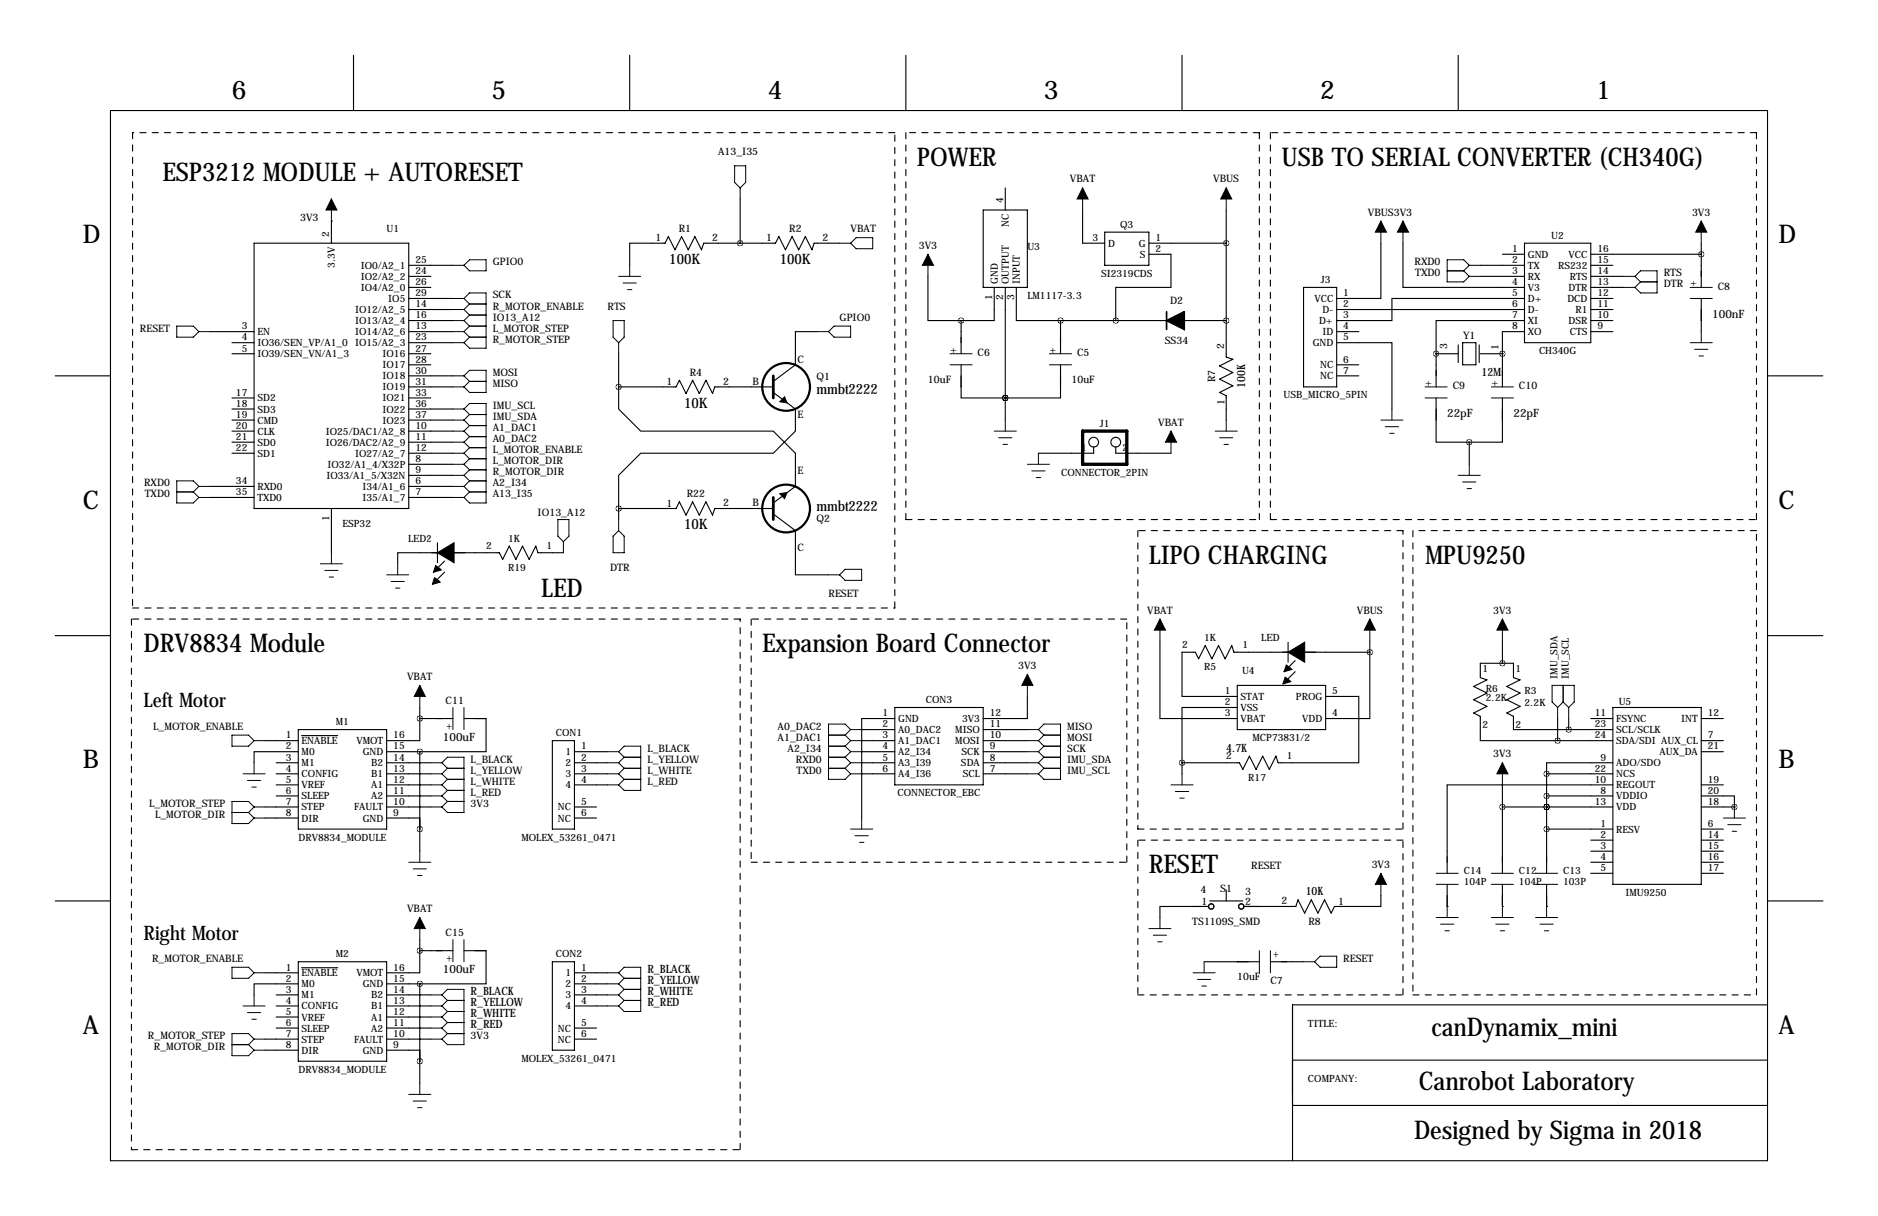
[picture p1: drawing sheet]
<svg xmlns="http://www.w3.org/2000/svg" width="432mm" height="279mm" viewBox="0 0 432 279" stroke-linecap="round" stroke-linejoin="round" font-family="sans-serif">
<g fill="none" stroke="#000" stroke-width=".25" stroke-dasharray="1.4 1.4">
<path d="M30.5 30.5v109.2M205.7 30.5h-175.2M208.3 30.5v88.9M289.6 30.5h-81.3M292.1 30.5v88.9M403.9 30.5h-111.8M208.3 119.4h81.3M289.6 119.4v-88.9M292.1 119.4h111.8M403.9 119.4v-88.9M30.5 139.7h175.2M205.7 139.7v-109.2"/>
<path d="M261.6 121.9v68.6M322.6 121.9h-61M324.9 121.9v106.7M403.9 121.9h-79M30.2 142.2v122M170.2 142.2h-140M172.7 142.2v55.9M259.1 142.2h-86.4M172.7 198.1h86.4M259.1 198.1v-55.9M261.6 193v35.6M261.6 190.5h61"/>
<path d="M322.6 193h-61M322.6 190.5v-68.6M261.6 228.6h61M322.6 228.6v-35.6M324.9 228.6h79M403.9 228.6v-106.7M30.2 264.2h140M170.2 264.2v-122"/>
</g>
<g fill="none" stroke="#000" stroke-width=".25">
<path d="M81.3 12.7v12.7M144.8 12.7v12.7M208.3 12.7v12.7M271.8 12.7v12.7M335.3 12.7v12.7M25.4 25.4h381v241.3h-381zM58.4 55.9h35.6v60.9h-35.6zM76.2 50.8h.1M76.2 50.8v5.1M170.2 45.7v10.2M193 55.9h-5.8l-.5 1.5-1.5-3-1.6 3-1.5-3-1.5 3-1.5-3-.8 1.5h-16.5l-.5 1.5-1.5-3-1.6 3-1.5-3-1.5 3-1.5-3-.8 1.5h-8.1v5.1M226.1 48.3h10.1v17.7h-10.1z"/>
<path d="M231.1 43.2v5.1M248.9 48.3v7.6h5.1M254 53.3h10.2v7.7h-10.2zM264.2 58.4h5v7.6h-12.7v7.7M264.2 55.9h17.7M281.9 48.3v33.7l1.6 .5-3.1 1.6 3.1 1.5-3.1 1.5 3.1 1.5-3.1 1.6 1.5 .7v5.6M317.5 55.9v12.7h-10.2M322.6 55.9v10.1h27.9M345.4 58.4h5.1M350.5 55.9h15.3v22.8h-15.3zM365.8 58.4h25.4M391.2 55.9v10.1"/>
<path d="M48.3 76.2h10.1M53.3 78.7h5.1M94 76.2h10.1M94 78.7h10.1M94 61h10.1M94 63.5h5.1M94 66h5.1M94 68.6h10.1M94 71.1h10.1M94 73.7h10.1M188 76.2h-5.1v7.6l-5.1 3.8M213.4 63.5v10.2h7.6"/>
<path d="M221 73.7v7.6M228.6 66v7.7h-7.6M231.1 66v30.5M233.7 66v7.7h10.1M243.8 73.7h24.4M243.8 73.7v7.6M272.3 73.7h9.6M299.7 66h7.6v22.9h-7.6zM307.3 78.7h12.7v15.3M307.3 76.2h5.1M307.3 71.1h43.2M335.3 79.2v4.1"/>
<path d="M336.3 78.7h3v5.1h-3zM340.1 79.2v4.1M340.4 61h10.1M340.4 63.5h10.1M350.5 68.6h-30.5v5.1h-12.7M350.5 73.7h-20.3v7.6M350.5 76.2h-5.1v12.7M365.8 76.2h5M365.8 61h5M365.8 63.5h7.6M365.8 66h7.6M365.8 68.6h5"/>
<path d="M365.8 71.1h5M365.8 73.7h5M391.2 68.6v7.6M12.7 86.4h12.7M53.3 81.3h5.1M53.3 91.4h5.1M53.3 94h5.1M53.3 96.5h5.1M53.3 99.1h5.1M94 86.4h10.1M94 81.3h5.1M94 91.4h5.1"/>
<path d="M94 94h10.1M94 96.5h10.1M94 99.1h10.1M94 83.8h5.1M94 88.9h10.1M142.2 88.9v5.1l5.1 5.1h30.5l5.1 5v7.7l-5.1 3.8M142.2 88.9h13.2l.8-1.5 1.5 3 1.6-3 1.5 3 1.5-3 1.5 3 .5-1.5h13.5M142.2 81.3v7.6M177.8 90.2l5.1 3.8v5.1l-5.1 5h-30.5l-5.1 5.1v7.6M221 83.8v7.6h10.1M231.1 91.4h.1M243.8 83.8v7.6h-12.7"/>
<path d="M307.3 86.4h5.1M307.3 83.8h5.1M330.2 81.3h.1M330.2 91.4v10.2h7.6M330.2 81.3h5.1M330.2 81.3v7.6M340.4 81.3h5M345.4 81.3h.1M345.4 91.4v10.2h-7.6M406.4 86.4h12.7M48.3 111.8h10.1M48.3 114.3h10.1"/>
<path d="M53.3 101.6h5.1M53.3 104.1h5.1M76.2 116.8v10.2M94 101.6h10.1M94 104.1h10.1M94 111.8h10.1M94 114.3h10.1M94 106.7h10.1M94 109.2h10.1M142.2 116.8h13.2l.8-1.5 1.5 3.1 1.6-3.1 1.5 3.1 1.5-3.1 1.5 3.1 .5-1.6h13.5M142.2 116.8v2.6M177.8 118.1l5.1 3.8v10.2h7.6"/>
<path d="M251.5 102.6v1.5h-12.7M256.5 102.6v1.5h12.7M337.8 101.6v5.1M100.6 124.7v4.6M102.2 128.9l-2.5 2.6M102.2 131.5l-2.5 2.5M129.5 127h-5.8l-.5-1.5-1.5 3-1.6-3-1.5 3-1.5-3-1.5 3-.8-1.5h-23.4v2.5M12.7 146h12.7M266.7 147.3v17.8h17.8M284.5 157.5h20.3v10.1h-20.3zM296.2 147.6v4.5M297.8 151.8l-2.6 2.5"/>
<path d="M297.8 154.3l-2.6 2.6M315 149.9h-31.3l-.5-1.6-1.5 3.1-1.5-3.1-1.6 3.1-1.5-3.1-1.5 3.1-.8-1.5h-3v10.1h12.7M315 149.9v15.2h-10.2M315 147.3v2.6M345.4 147.3v5.1M406.4 146h12.7M61 170.2h7.6M63.5 175.3h5.1M63.5 177.8h5.1M68.6 172.7h-10.2v2.6M68.6 167.6h20.3v22.9h-20.3zM69.3 169h8.3"/>
<path d="M88.9 175.3h10.2M88.9 172.7h7.6M88.9 177.8h10.2M96.5 165.1v5.1h-7.6M96.5 165.1h7.6M96.5 162.6v2.5M96.5 172.7v22.9M106.7 165.1h5.1v7.6h-15.3M127 170.2h5.1v20.3h-5.1zM132.1 175.3h7.6M132.1 172.7h7.6M132.1 177.8h7.6"/>
<path d="M198.1 167.6h7.6M198.1 175.3h7.6M198.1 170.2h7.6M198.1 172.7h7.6M198.1 177.8h7.6M205.7 165.1h-7.6v22.9M205.7 162.6h20.4v17.7h-20.4zM226.1 167.6h10.1M226.1 175.3h10.1M226.1 170.2h10.1M226.1 172.7h10.1M226.1 177.8h10.1"/>
<path d="M236.2 160v5.1h-10.1M271.8 175.3v2.5M284.5 162.6h-12.7v12.7M304.8 160h7.6v15.3h-18.5l-.5-1.6-1.6 3.1-1.5-3.1-1.5 3.1-1.5-3.1-1.5 3.1-.8-1.5h-13.2M355.6 177.8h15.2M355.6 177.8v22.9M358.1 170.2h12.7M358.1 165.1v5.1M360.7 165.1v2.5M365.8 165.1h5M370.8 167.6h-22.8v-3l-1.5-.8 3-1.5-3-1.5 3-1.5-3-1.6 3-1.5-1.5-.5v-3.3h-7.6v3.3l1.5 .5-3.1 1.5 3.1 1.6-3.1 1.5 3.1 1.5-3.1 1.5 1.6 .8v5.6h17.7M370.8 175.3h-15.2v2.5"/>
<path d="M370.8 162.6h20.4v40.6h-20.4zM391.2 165.1h5M391.2 170.2h5M391.2 172.7h5M61 185.4h7.6M61 188h7.6M63.5 180.3h5.1M63.5 182.9h5.1M88.9 188h7.6v2.5M88.9 180.3h10.2M88.9 182.9h10.2M88.9 185.4h10.2"/>
<path d="M132.1 180.3h7.6M132.1 185.4h5.1M132.1 188h5.1M345.4 180.3v20.4M345.4 185.4h25.4M355.6 185.4h.1M355.6 190.5h15.2M355.6 182.9h15.2M365.8 193h5M365.8 195.6h5M365.8 198.1h5M370.8 180.3h-38.1v20.4"/>
<path d="M391.2 182.9h7.6v2.5M391.2 190.5h5M391.2 180.3h5M391.2 185.4h7.6M391.2 193h5M391.2 195.6h5M391.2 198.1h5M398.8 185.4h.1M12.7 207h12.7M96.5 218.4v5.1h-7.6M96.5 218.4h7.6M96.5 215.9v2.5"/>
<path d="M106.7 218.4h5.1v7.7h-15.3M277.9 208.3h-11.2v2.5M278.1 207h7.7M281.9 204.5v2.5M317.5 205.7v2.6h-10.7l-.7 1.5-1.6-3-1.5 3-1.5-3-1.5 3-1.6-3-.5 1.5h-11.9M332.7 208.3h.1M332.7 203.2v5.1M345.4 208.3h.1M345.4 203.2v5.1M355.6 208.3h.1M355.6 203.2v5.1M365.8 200.7h5"/>
<path d="M391.2 200.7h5M406.5 207h12.7M61 223.5h7.6M61 238.8h7.6M63.5 228.6h5.1M63.5 231.1h5.1M63.5 233.7h5.1M63.5 236.2h5.1M68.6 226.1h-10.2v2.5M68.6 221h20.3v22.8h-20.3zM69.3 222.4h8.3M88.9 226.1h7.6"/>
<path d="M88.9 228.6h10.2M88.9 231.1h10.2M88.9 233.7h10.2M88.9 236.2h10.2M88.9 238.8h10.2M96.5 226.1v22.8M127 221h5.1v20.3h-5.1zM132.1 223.5h7.6M132.1 226.1h7.6M132.1 228.6h7.6M132.1 231.1h7.6M132.1 236.2h5.1"/>
<path d="M132.1 238.8h5.1M276.9 221h12.7M292.1 221h7.6M406.4 230.9h-109.2v35.8M61 241.3h7.6M88.9 241.3h7.6v2.5M297.2 254h.1M297.2 243.6h109.2M297.2 254h109.2"/>
<circle cx="251.5" cy="101.6" r="1.12"/>
<circle cx="256.5" cy="101.6" r="1.12"/>
<circle cx="278.5" cy="208.3" r=".61"/>
<circle cx="285.4" cy="208.3" r=".61"/>
</g>
<g fill="none" stroke="#000" stroke-width=".51">
<circle cx="180.7" cy="88.9" r="5.5"/>
<circle cx="180.7" cy="116.8" r="5.5"/>
</g>
<path d="M177.8 86.4v5M177.8 114.3v5.1" fill="none" stroke="#000" stroke-width=".63"/>
<path d="M180.4 91.2l.5 1.4-1.6-.3zM179.3 113.4l1.6-.2-.5 1.4zM99.9 132.7l1.3 1.1-1.8 .5zM100.2 129.9l1.2 1.1-1.7 .5zM100.6 127l3.8-2.3v2.3zM100.6 127h3.8v2.3zM295.5 155.6l1.3 1-1.8 .5zM295.8 152.8l1.2 1-1.8 .5zM296.2 149.9l3.8-2.3v2.3zM296.2 149.9h3.8v2.2z" fill="#000" stroke="#000" stroke-width=".25"/>
<path d="M268.2 73.7l4.1-2.1v4.1z" fill="#000" stroke="#000" stroke-width=".38"/>
<path d="M268.2 71.6v4.1" fill="none" stroke="#000" stroke-width=".38"/>
<g fill="none" stroke="#000" stroke-width=".23">
<path d="M168.9 38.1h2.5v3.8l-1.2 1.3-1.3-1.3zM76.2 45.7v5.1M170.2 43.2v2.5M193 55.9h2.6M196.8 54.6h3.9v2.6h-3.9l-1.2-1.3zM213.4 58.4v5.1M248.9 43.2v5.1M281.9 43.2v5.1M317.5 50.8v5.1M322.6 50.8v5.1M391.2 50.8v5.1M40.6 74.9h3.8l1.3 1.3-1.3 1.3h-3.8z"/>
<path d="M45.7 76.2h2.6M104.1 68.6h2.6M104.1 76.2h2.6M104.1 78.7h2.6M104.1 73.7h2.6M104.1 61h2.6M104.1 71.1h2.6M106.7 61l1.2-1.3h3.9v2.5h-3.9zM106.7 68.6l1.2-1.3h3.9v12.7h-3.9l-1.2-1.3M106.7 76.2l1.2 1.3M106.7 73.7l1.2 1.2M106.7 71.1l1.2 1.3"/>
<path d="M106.7 68.6l1.2 1.2M107.9 74.9l-1.2 1.3M107.9 74.9h3.9M107.9 77.5h3.9M107.9 77.5l-1.2 1.2M107.9 72.4h3.9M107.9 72.4l-1.2 1.3M107.9 69.8h3.9M107.9 69.8l-1.2 1.3M141 73.7h2.5v3.8l-1.3 1.2-1.2-1.2zM142.2 63.5h5.1M142.2 78.7v2.6"/>
<path d="M143.3 65h3M144.3 66.5h1M144.8 61v2.5M188 76.2h2.5M190.5 76.2l1.3-1.3h3.8v2.6h-3.8zM332.7 62.2h3.8M336.5 62.2l1.3 1.3M337.8 63.5h2.6M337.8 61h2.6M337.8 61l-1.3-1.3h-3.8v5.1h3.8l1.3-1.3M337.8 61l-1.3 1.2M373.4 66h2.5"/>
<path d="M373.4 63.5h2.5M375.9 63.5l1.3-1.3h3.8v5.1h-3.8l-1.3-1.3M375.9 63.5l1.3 1.3M377.2 64.8h3.8M377.2 64.8l-1.3 1.2M388.6 66h5.1M388.6 68.6h5.1M388.6 78.7h5.1M391.2 76.2v2.5M104.1 88.9h2.6M104.1 99.1h2.6M104.1 96.5h2.6"/>
<path d="M104.1 94h2.6M104.1 86.4h2.6M106.7 94l1.2-1.3h3.9v22.9h-3.9l-1.2-1.3M106.7 86.4l1.2-1.3h3.9v5.1h-3.9l-1.2-1.3M106.7 94l1.2 1.2M106.7 96.5l1.2 1.3M106.7 99.1l1.2 1.2M106.7 86.4l1.2 1.2M107.9 95.2h3.9M107.9 97.8h3.9M107.9 95.2l-1.2 1.3M107.9 97.8l-1.2 1.3"/>
<path d="M107.9 87.6h3.9M107.9 87.6l-1.2 1.3M218.4 81.3h5.1M218.4 83.8h5.1M228.6 99.1h5.1M231.1 96.5v2.6M241.3 81.3h5.1M241.3 83.8h5.1M269.2 99.1v5M279.4 99.1h5.1M281.9 96.5v2.6M317.5 96.5h5.1"/>
<path d="M318.5 98h3.1M319.5 99.6h1M320 94v2.5M327.7 88.9h5M327.7 91.4h5M342.9 88.9h5.1M342.9 91.4h5.1M389.6 80.3h3.1M390.7 81.8h1M40.6 113h3.8M44.4 113l1.3 1.3M45.7 111.8h2.6"/>
<path d="M45.7 111.8l-1.3 1.2M45.7 111.8l-1.3-1.3h-3.8v5.1h3.8l1.3-1.3M45.7 114.3h2.6M104.1 111.8h2.6M104.1 114.3h2.6M104.1 106.7h2.6M104.1 109.2h2.6M104.1 104.1h2.6M104.1 101.6h2.6M106.7 106.7l1.2 1.2M106.7 109.2l1.2 1.3M106.7 104.1l1.2 1.3"/>
<path d="M106.7 101.6l1.2 1.3M106.7 111.8l1.2 1.2M107.9 113h3.9M107.9 110.5h3.9M107.9 107.9h3.9M107.9 105.4h3.9M107.9 105.4l-1.2 1.3M107.9 107.9l-1.2 1.3M107.9 113l-1.2 1.3M107.9 102.9h3.9M107.9 102.9l-1.2 1.2M107.9 100.3h3.9"/>
<path d="M107.9 100.3l-1.2 1.3M107.9 110.5l-1.2 1.3M128.3 119.4h2.5v3.8l-1.3 1.3-1.2-1.3zM142.2 119.4v2.5M229.6 100.6h3.1M230.6 102.1h1M236.2 106.7h5.1M237.2 108.2h3.1M238.3 109.7h1M238.8 104.1v2.6M280.4 100.6h3.1M281.4 102.1h1"/>
<path d="M335.3 109.2h5.1M336.3 110.7h3M337.3 112.3h1M337.8 106.7v2.5M73.7 129.5h5M74.7 131.1h3M75.7 132.6h1M76.2 127v2.5M88.9 132.1h5.1M89.9 133.6h3.1M90.9 135.1h1M91.4 129.5v2.6"/>
<path d="M129.5 124.5v2.5M142.2 121.9l1.3 1.3v3.8h-2.5v-3.8zM190.5 132.1h2.5M194.3 130.8h3.8v2.5h-3.8l-1.3-1.2zM96.5 157.5v5.1M236.2 154.9v5.1M266.7 142.2v5.1M315 142.2v5.1M345.4 142.2v5.1M359.4 157.5v3.8M53.3 168.9h3.8l1.3 1.3-1.3 1.2h-3.8zM55.9 177.8h5.1"/>
<path d="M56.9 179.3h3M58.4 170.2h2.6M58.4 175.3v2.5M99.1 175.3h2.5M99.1 177.8h2.5M101.6 175.3l1.3-1.3h3.8v12.7h-3.8l-1.3-1.3M101.6 175.3l1.3 1.2M101.6 177.8l1.3 1.3M102.9 176.5h3.8M102.9 179.1h3.8M102.9 176.5l-1.3 1.3M102.9 179.1l-1.3 1.2"/>
<path d="M104.1 162.6v5M106.7 162.6v5M139.7 175.3h2.5M139.7 177.8h2.5M139.7 172.7h2.5M142.2 172.7l1.3-1.3h3.8v10.2h-3.8l-1.3-1.3M142.2 172.7l1.3 1.3M142.2 175.3l1.3 1.2M142.2 177.8l1.3 1.3M143.5 176.5h3.8M143.5 174h3.8M143.5 179.1h3.8"/>
<path d="M143.5 174l-1.3 1.3M143.5 176.5l-1.3 1.3M143.5 179.1l-1.3 1.2M190.5 176.5h3.8M190.5 174h3.8M190.5 171.4h3.8M190.5 168.9h3.8M194.3 168.9l1.3 1.3M194.3 174l1.3 1.3M194.3 176.5l1.3 1.3M194.3 171.4l1.3 1.3M195.6 175.3h2.5"/>
<path d="M195.6 177.8h2.5M195.6 167.6l-1.3-1.2h-3.8v12.7h3.8l1.3-1.3M195.6 170.2h2.5M195.6 172.7h2.5M195.6 170.2l-1.3 1.2M195.6 175.3l-1.3 1.2M195.6 167.6h2.5M195.6 167.6l-1.3 1.3M195.6 172.7l-1.3 1.3M236.2 175.3h2.6M236.2 177.8h2.6M236.2 170.2h2.6"/>
<path d="M236.2 172.7h2.6M236.2 167.6h2.6M238.8 167.6l1.2-1.2h3.8v12.7h-3.8l-1.2-1.3M238.8 172.7l1.2 1.3M238.8 170.2l1.2 1.2M238.8 167.6l1.2 1.3M238.8 175.3l1.2 1.2M240 176.5h3.8M240 174h3.8M240 171.4h3.8M240 168.9h3.8M240 171.4l-1.2 1.3"/>
<path d="M240 168.9l-1.2 1.3M240 176.5l-1.2 1.3M240 174l-1.2 1.3M271.8 177.8v2.5M345.4 175.3v5M358.1 162.6l-1.2-1.3v-3.8h5v3.8l-1.2 1.3M358.1 162.6v2.5M359.4 161.3l1.3 1.3M359.4 161.3l-1.3 1.3M360.7 162.6v2.5M53.3 186.7h3.8M57.1 186.7l1.3 1.3"/>
<path d="M57.9 180.8h1M58.4 188h2.6M58.4 185.4l-1.3-1.3h-3.8v5.1h3.8l1.3-1.2M58.4 185.4h2.6M58.4 185.4l-1.3 1.3M94 198.1h5.1M95 199.6h3M96.5 195.6v2.5M99.1 180.3h2.5M99.1 182.9h2.5M99.1 185.4h2.5M101.6 180.3l1.3 1.3"/>
<path d="M101.6 182.9l1.3 1.2M102.9 181.6h3.8M102.9 184.1h3.8M102.9 181.6l-1.3 1.3M102.9 184.1l-1.3 1.3M139.7 180.3h2.5M195.6 190.5h5.1M196.6 192h3M197.6 193.5h1M198.1 188v2.5M269.2 180.3h5.1M270.3 181.9h3"/>
<path d="M271.3 183.4h1M396.2 188h5.1M397.3 189.5h3M398.3 191h1M398.8 185.4v2.6M96 201.2h1M96.5 210.8v5.1M104.1 215.9v5.1M106.7 215.9v5.1M264.2 213.4h5M265.2 214.9h3M266.2 216.4h1"/>
<path d="M266.7 210.8v2.6M289.6 218.4v5.1M292.1 218.4v5.1M317.5 200.7v5M330.2 200.7h5.1M330.2 203.2h5.1M330.2 210.8h5.1M331.2 212.3h3.1M332.2 213.9h1M332.7 208.3v2.5M342.9 200.7h5.1M342.9 203.2h5.1"/>
<path d="M342.9 210.8h5.1M343.9 212.3h3.1M344.9 213.9h1M345.4 208.3v2.5M353.1 200.7h5M353.1 203.2h5M353.1 210.8h5M354.1 212.3h3M355.1 213.9h1M355.6 208.3v2.5M53.3 222.2h3.8l1.3 1.3-1.3 1.3h-3.8zM55.9 231.1h5.1"/>
<path d="M56.9 232.7h3M57.9 234.2h1M58.4 223.5h2.6M58.4 238.8l-1.3-1.3h-3.8v5.1h3.8l1.3-1.3M58.4 228.6v2.5M58.4 238.8h2.6M58.4 238.8l-1.3 1.2M99.1 228.6h2.5M99.1 231.1h2.5M99.1 233.7h2.5M99.1 236.2h2.5M99.1 238.8h2.5"/>
<path d="M101.6 228.6l1.3-1.3h3.8v12.7h-3.8l-1.3-1.2M101.6 228.6l1.3 1.3M101.6 231.1l1.3 1.3M101.6 233.7l1.3 1.2M101.6 236.2l1.3 1.3M102.9 229.9h3.8M102.9 232.4h3.8M102.9 229.9l-1.3 1.2M102.9 234.9h3.8M102.9 232.4l-1.3 1.3M102.9 237.5h3.8M102.9 234.9l-1.3 1.3"/>
<path d="M102.9 237.5l-1.3 1.3M139.7 223.5h2.5M139.7 228.6h2.5M139.7 231.1h2.5M139.7 226.1h2.5M142.2 223.5l1.3-1.3h3.8v10.2h-3.8l-1.3-1.3M142.2 223.5l1.3 1.3M142.2 226.1l1.3 1.2M142.2 228.6l1.3 1.3M143.5 229.9h3.8M143.5 227.3h3.8M143.5 224.8h3.8"/>
<path d="M143.5 224.8l-1.3 1.3M143.5 227.3l-1.3 1.3M143.5 229.9l-1.3 1.2M274.3 223.5h5.1M275.3 225h3.1M276.4 226.6h1M276.9 221v2.5M299.7 221h2.6M302.3 221l1.2-1.3h3.8v2.5h-3.8zM53.3 240h3.8M57.1 240l1.3 1.3M58.4 241.3h2.6"/>
<path d="M94 251.5h5.1M95 253h3M96 254.5h1M96.5 248.9v2.6"/>
</g>
<path d="M248.9 99.1h10.2v7.6h-10.2z" fill="none" stroke="#000" stroke-width=".76"/>
<g fill="#000" stroke="#000" stroke-width=".23">
<path d="M76.2 45.7l1.3 2.6h-2.6zM213.4 58.4l1.2 2.6h-2.5zM248.9 43.2l1.3 2.5h-2.6zM281.9 43.2l1.3 2.5h-2.5zM317.5 50.8l1.3 2.5h-2.6zM322.6 50.8l1.2 2.5h-2.5zM391.2 50.8l1.2 2.5h-2.5zM269.2 99.1l1.3 2.5h-2.5zM96.5 157.5l1.3 2.5h-2.6zM236.2 154.9l1.3 2.6h-2.6zM266.7 142.2l1.3 2.6h-2.6zM315 142.2l1.2 2.6h-2.5z"/>
<path d="M345.4 142.2l1.3 2.6h-2.5zM345.4 175.3l1.3 2.5h-2.5zM96.5 210.8l1.3 2.6h-2.6zM317.5 200.7l1.3 2.5h-2.6z"/>
</g>
<path d="M170.1 55.9a.05 .05 0 0 0 .1 0 .05 .05 0 0 0-.1 0zM142.2 116.8a.05 .05 0 0 0 .1 0 .05 .05 0 0 0-.1 0zM142.2 88.9a.05 .05 0 0 0 .1 0 .05 .05 0 0 0-.1 0zM220.9 73.7a.05 .05 0 0 0 .1 0 .05 .05 0 0 0-.1 0zM243.8 73.7a.05 .05 0 0 0 .1 0 .05 .05 0 0 0-.1 0zM231.1 91.4a.05 .05 0 0 0 .1 0 .05 .05 0 0 0-.1 0zM231.1 91.4a.05 .05 0 0 0 .1 0 .05 .05 0 0 0-.1 0zM256.5 73.7a.05 .05 0 0 0 .1 0 .05 .05 0 0 0-.1 0zM281.9 55.9a.05 .05 0 0 0 .1 0 .05 .05 0 0 0-.1 0zM281.9 73.7a.05 .05 0 0 0 .1 0 .05 .05 0 0 0-.1 0zM391.1 58.4a.05 .05 0 0 0 .1 0 .05 .05 0 0 0-.1 0zM345.4 81.3a.05 .05 0 0 0 .1 0 .05 .05 0 0 0-.1 0zM337.8 101.6a.05 .05 0 0 0 .1 0 .05 .05 0 0 0-.1 0zM314.9 149.9a.05 .05 0 0 0 .1 0 .05 .05 0 0 0-.1 0zM271.7 175.3a.05 .05 0 0 0 .1 0 .05 .05 0 0 0-.1 0zM360.6 167.6a.05 .05 0 0 0 .1 0 .05 .05 0 0 0-.1 0zM358.1 170.2a.05 .05 0 0 0 .1 0 .05 .05 0 0 0-.1 0zM398.7 185.4a.05 .05 0 0 0 .1 0 .05 .05 0 0 0-.1 0zM96.5 190.5a.05 .05 0 0 0 .1 0 .05 .05 0 0 0-.1 0zM96.5 243.8a.05 .05 0 0 0 .1 0 .05 .05 0 0 0-.1 0zM96.5 165.1a.05 .05 0 0 0 .1 0 .05 .05 0 0 0-.1 0zM96.5 172.7a.05 .05 0 0 0 .1 0 .05 .05 0 0 0-.1 0zM96.5 218.4a.05 .05 0 0 0 .1 0 .05 .05 0 0 0-.1 0zM96.5 226.1a.05 .05 0 0 0 .1 0 .05 .05 0 0 0-.1 0zM345.4 152.4a.05 .05 0 0 0 .1 0 .05 .05 0 0 0-.1 0zM345.4 185.4a.05 .05 0 0 0 .1 0 .05 .05 0 0 0-.1 0z" fill="#000" stroke="#000" stroke-width="1.3"/>
<g font-size="5.9">
<text x="53.3" y="22.9">6</text>
<text x="113" y="22.9">5</text>
<text x="176.5" y="22.9">4</text>
<text x="240" y="22.9">3</text>
<text x="303.5" y="22.9">2</text>
<text x="367" y="22.9">1</text>
<text x="37.3" y="41.7">ESP3212 MODULE + AUTORESET</text>
<text x="210.8" y="38.1">POWER</text>
<text x="294.6" y="38.1">USB TO SERIAL CONVERTER (CH340G)</text>
<text x="19" y="55.9">D</text>
<text x="408.9" y="55.9">D</text>
<text x="19" y="116.8">C</text>
<text x="408.9" y="116.8">C</text>
<text x="264.2" y="129.5">LIPO CHARGING</text>
<text x="327.7" y="129.5">MPU9250</text>
<text x="124.5" y="137.2">LED</text>
<text x="33" y="149.9">DRV8834 Module</text>
<text x="175.3" y="149.9">Expansion Board Connector</text>
<text x="19" y="176.5">B</text>
<text x="408.9" y="176.5">B</text>
<text x="264.2" y="200.7">RESET</text>
<text x="19" y="237.5">A</text>
<text x="329.1" y="238">canDynamix_mini</text>
<text x="408.9" y="237.5">A</text>
<text x="326.2" y="250.5">Canrobot Laboratory</text>
<text x="325.1" y="261.6">Designed by Sigma in 2018</text>
</g>
<g font-size="4.6">
<text x="33" y="162.6">Left Motor</text>
<text x="33" y="215.9">Right Motor</text>
</g>
<g font-size="3.3">
<text x="153.9" y="60.6">100K</text>
<text x="179.3" y="60.6">100K</text>
<text x="157.3" y="93.6">10K</text>
<text x="187.7" y="90.6">mmbt2222</text>
<text x="187.7" y="117.3">mmbt2222</text>
<text x="157.3" y="121.6">10K</text>
</g>
<g font-size="2.6">
<text x="393.7" y="73">100nF</text>
<text x="286.3" y="89.1" transform="rotate(-90 286.3 89.1)">100K</text>
<text x="340.6" y="86.4">12M</text>
<text x="332.7" y="95.8">22pF</text>
<text x="348" y="95.8">22pF</text>
<text x="101.8" y="170.2">100uF</text>
<text x="281.9" y="172.7">4.7K</text>
<text x="300.2" y="205.7">10K</text>
<text x="101.8" y="223.5">100uF</text>
<text x="148.8" y="223.5">R_BLACK</text>
<text x="148.8" y="226.1">R_YELLOW</text>
<text x="108.2" y="228.6">R_BLACK</text>
<text x="108.2" y="231.1">R_YELLOW</text>
<text x="108.2" y="233.7">R_WHITE</text>
<text x="148.8" y="228.6">R_WHITE</text>
<text x="148.8" y="231.1">R_RED</text>
<text x="108.2" y="236.2">R_RED</text>
</g>
<g font-size="2.4">
<text x="165.1" y="35.6">A13_I35</text>
<text x="246" y="41.9">VBAT</text>
<text x="279" y="41.9">VBUS</text>
<text x="69" y="50.8">3V3</text>
<text x="156.1" y="53.3">R1</text>
<text x="181.5" y="53.3">R2</text>
<text x="195.6" y="53.3">VBAT</text>
<text x="314.5" y="49.5">VBUS3V3</text>
<text x="389.1" y="49.5">3V3</text>
<text x="150.7" y="55.5">1</text>
<text x="163.7" y="55.4">2</text>
<text x="176.1" y="55.5">1</text>
<text x="189.1" y="55.4">2</text>
<text x="211.3" y="57.2">3V3</text>
<text x="113.3" y="61">GPIO0</text>
<text x="325.2" y="61">RXD0</text>
<text x="325.4" y="63.5">TXD0</text>
<text x="382.5" y="63.5">RTS</text>
<text x="113.3" y="71.1">R_MOTOR_ENABLE</text>
<text x="113.3" y="68.6">SCK</text>
<text x="139.7" y="71.1">RTS</text>
<text x="269" y="69.8">D2</text>
<text x="382.5" y="66">DTR +</text>
<text x="395" y="66.5">C8</text>
<text x="32.2" y="76.2">RESET</text>
<text x="113.3" y="76.2">L_MOTOR_STEP</text>
<text x="113.3" y="73.7">IO13_A12</text>
<text x="193" y="73.7">GPIO0</text>
<text x="336.4" y="77.9">Y1</text>
<text x="113.3" y="78.7">R_MOTOR_STEP</text>
<text x="183.4" y="83.3">C</text>
<text x="224.8" y="81.8">C6</text>
<text x="247.6" y="81.8">C5</text>
<text x="267.8" y="79.1">SS34</text>
<text x="281.4" y="80.1" transform="rotate(-90 281.4 80.1)">2</text>
<text x="332.7" y="80.1" transform="rotate(-90 332.7 80.1)">3</text>
<text x="344.6" y="80.5" transform="rotate(-90 344.6 80.5)">1</text>
<text x="113.3" y="88.9">MISO</text>
<text x="113.3" y="86.4">MOSI</text>
<text x="153.3" y="88.5">1</text>
<text x="158.6" y="86.4">R4</text>
<text x="166.3" y="88.4">2</text>
<text x="173" y="88.4">B</text>
<text x="187.7" y="87.4">Q1</text>
<text x="213.4" y="88">10uF</text>
<text x="246.4" y="88">10uF</text>
<text x="279.4" y="87.8" transform="rotate(-90 279.4 87.8)">R7</text>
<text x="334" y="89.4">C9</text>
<text x="349.2" y="89.4">C10</text>
<text x="113.3" y="94">IMU_SCL</text>
<text x="281.5" y="93.1" transform="rotate(-90 281.5 93.1)">1</text>
<text x="113.3" y="96.5">IMU_SDA</text>
<text x="113.3" y="99.1">A1_DAC1</text>
<text x="113.3" y="101.6">A0_DAC2</text>
<text x="183.4" y="96.1">E</text>
<text x="266.3" y="97.8">VBAT</text>
<text x="113.3" y="106.7">L_MOTOR_DIR</text>
<text x="113.3" y="104.1">L_MOTOR_ENABLE</text>
<text x="33.1" y="111.8">RXD0</text>
<text x="113.3" y="109.2">R_MOTOR_DIR</text>
<text x="113.3" y="111.8">A2_I34</text>
<text x="183.4" y="108.8">E</text>
<text x="33.3" y="114.3">TXD0</text>
<text x="113.3" y="114.3">A13_I35</text>
<text x="123.6" y="118.5">IO13_A12</text>
<text x="153.3" y="116.4">1</text>
<text x="157.9" y="114.3">R22</text>
<text x="166.3" y="116.3">2</text>
<text x="173" y="116.3">B</text>
<text x="187.7" y="120">Q2</text>
<text x="140.3" y="131.2">DTR</text>
<text x="183.4" y="126.5">C</text>
<text x="190.5" y="137.2">RESET</text>
<text x="263.8" y="141">VBAT</text>
<text x="312" y="141">VBUS</text>
<text x="343.3" y="141">3V3</text>
<text x="234.1" y="153.7">3V3</text>
<text x="93.6" y="156.2">VBAT</text>
<text x="102.5" y="161.7">C11</text>
<text x="35.2" y="167.6">L_MOTOR_ENABLE</text>
<text x="178.8" y="167.6">A0_DAC2</text>
<text x="245.4" y="167.6">MISO</text>
<text x="148.8" y="172.7">L_BLACK</text>
<text x="178.8" y="170.2">A1_DAC1</text>
<text x="181.1" y="172.7">A2_I34</text>
<text x="245.4" y="172.7">SCK</text>
<text x="245.4" y="170.2">MOSI</text>
<text x="343.3" y="174">3V3</text>
<text x="108.2" y="175.3">L_BLACK</text>
<text x="108.2" y="177.8">L_YELLOW</text>
<text x="148.8" y="175.3">L_YELLOW</text>
<text x="148.8" y="177.8">L_WHITE</text>
<text x="183" y="175.3">RXD0</text>
<text x="183.1" y="177.8">TXD0</text>
<text x="245.4" y="177.8">IMU_SCL</text>
<text x="245.4" y="175.3">IMU_SDA</text>
<text x="34.3" y="185.4">L_MOTOR_STEP</text>
<text x="108.2" y="180.3">L_WHITE</text>
<text x="108.2" y="182.9">L_RED</text>
<text x="108.2" y="185.4">3V3</text>
<text x="148.8" y="180.3">L_RED</text>
<text x="35.7" y="188">L_MOTOR_DIR</text>
<text x="287.7" y="199.8">RESET</text>
<text x="315.4" y="199.4">3V3</text>
<text x="93.6" y="209.5">VBAT</text>
<text x="276" y="205.2">4</text>
<text x="276.3" y="207.9">1</text>
<text x="280.6" y="205">S1</text>
<text x="286.3" y="207.9">2</text>
<text x="286.3" y="205.7">3</text>
<text x="294.6" y="207.8">2</text>
<text x="307.7" y="207.9">1</text>
<text x="102.5" y="215">C15</text>
<text x="274.1" y="212.5">TS1109S_SMD</text>
<text x="300.8" y="212.5">R8</text>
<text x="35" y="221">R_MOTOR_ENABLE</text>
<text x="308.9" y="221">RESET</text>
<text x="284.5" y="225.2">10uF</text>
<text x="292.1" y="226.1">C7</text>
<text x="34" y="238.8">R_MOTOR_STEP</text>
<text x="108.2" y="238.8">3V3</text>
<text x="35.4" y="241.3">R_MOTOR_DIR</text>
</g>
<g font-size="2.3">
<text x="230.6" y="46.7" transform="rotate(-90 230.6 46.7)">4</text>
<text x="88.9" y="53.3">U1</text>
<text x="231.9" y="52.1" transform="rotate(-90 231.9 52.1)">NC</text>
<text x="257.6" y="52.3">Q3</text>
<text x="75.7" y="54.4" transform="rotate(-90 75.7 54.4)">2</text>
<text x="236.2" y="57.4">U3</text>
<text x="251.2" y="55.4">3</text>
<text x="254.8" y="56.7">D</text>
<text x="261.8" y="56.7">G</text>
<text x="262.1" y="59.2">S</text>
<text x="265.7" y="55.4">1</text>
<text x="265.7" y="57.9">2</text>
<text x="347.7" y="57.9">1</text>
<text x="351.3" y="59.2">GND</text>
<text x="356.7" y="54.9">U2</text>
<text x="360.7" y="59.2">VCC</text>
<text x="367.3" y="57.9">16</text>
<text x="77" y="61.5" transform="rotate(-90 77 61.5)">3.3V</text>
<text x="82.9" y="61.8">IO0/A2_1</text>
<text x="82.9" y="64.3">IO2/A2_2</text>
<text x="95.5" y="60.5">25</text>
<text x="95.5" y="63">24</text>
<text x="95.5" y="65.5">26</text>
<text x="229.4" y="65.3" transform="rotate(-90 229.4 65.3)">GND</text>
<text x="231.9" y="65.3" transform="rotate(-90 231.9 65.3)">OUTPUT</text>
<text x="234.5" y="65.3" transform="rotate(-90 234.5 65.3)">INPUT</text>
<text x="253.2" y="63.6">SI2319CDS</text>
<text x="303.7" y="65">J3</text>
<text x="347.7" y="60.5">2</text>
<text x="347.7" y="63">3</text>
<text x="347.7" y="65.5">4</text>
<text x="351.3" y="61.8">TX</text>
<text x="351.3" y="64.3">RX</text>
<text x="358.3" y="61.8">RS232</text>
<text x="360.9" y="64.3">RTS</text>
<text x="367.3" y="60.5">15</text>
<text x="367.3" y="63">14</text>
<text x="367.3" y="65.5">13</text>
<text x="81.6" y="71.9">IO12/A2_5</text>
<text x="82.9" y="66.8">IO4/A2_0</text>
<text x="89.3" y="69.4">IO5</text>
<text x="95.5" y="68.1">29</text>
<text x="95.5" y="70.6">14</text>
<text x="228.1" y="68.9" transform="rotate(-90 228.1 68.9)">1</text>
<text x="230.6" y="68.9" transform="rotate(-90 230.6 68.9)">2</text>
<text x="233.2" y="68.9" transform="rotate(-90 233.2 68.9)">3</text>
<text x="236.2" y="68.7">LM1117-3.3</text>
<text x="302.2" y="69.4">VCC</text>
<text x="304.1" y="71.9">D-</text>
<text x="308.9" y="68.1">1</text>
<text x="308.9" y="70.6">2</text>
<text x="347.7" y="68.1">5</text>
<text x="347.7" y="70.6">6</text>
<text x="351.3" y="66.8">V3</text>
<text x="351.3" y="69.4">D+</text>
<text x="351.3" y="71.9">D-</text>
<text x="360.4" y="69.4">DCD</text>
<text x="360.6" y="66.8">DTR</text>
<text x="362.2" y="71.9">R1</text>
<text x="367.3" y="68.1">12</text>
<text x="367.3" y="70.6">11</text>
<text x="55.6" y="75.7">3</text>
<text x="59.2" y="77">EN</text>
<text x="81.6" y="74.5">IO13/A2_4</text>
<text x="81.6" y="77">IO14/A2_6</text>
<text x="95.5" y="73.2">16</text>
<text x="95.5" y="75.7">13</text>
<text x="303.3" y="74.5">D+</text>
<text x="304.1" y="77">ID</text>
<text x="308.9" y="73.2">3</text>
<text x="308.9" y="75.7">4</text>
<text x="347.7" y="73.2">7</text>
<text x="347.7" y="75.7">8</text>
<text x="351.3" y="74.5">XI</text>
<text x="351.3" y="77">XO</text>
<text x="360.6" y="74.5">DSR</text>
<text x="360.9" y="77">CTS</text>
<text x="367.3" y="73.2">10</text>
<text x="367.3" y="75.7">9</text>
<text x="55.6" y="78.2">4</text>
<text x="55.6" y="80.8">5</text>
<text x="59.2" y="79.5">IO36/SEN_VP/A1_0 IO15/A2_3</text>
<text x="59.2" y="82.1">IO39/SEN_VN/A1_3</text>
<text x="87.9" y="82.1">IO16</text>
<text x="95.5" y="78.2">23</text>
<text x="95.5" y="80.8">27</text>
<text x="95.5" y="83.3">28</text>
<text x="218.4" y="81">+</text>
<text x="241.3" y="81">+</text>
<text x="301.8" y="79.5">GND</text>
<text x="308.9" y="78.2">5</text>
<text x="308.9" y="83.3">6</text>
<text x="353.9" y="81.4">CH340G</text>
<text x="87.9" y="84.6">IO17</text>
<text x="87.9" y="87.2">IO18</text>
<text x="87.9" y="89.7">IO19</text>
<text x="95.5" y="85.9">30</text>
<text x="95.5" y="88.4">31</text>
<text x="303.5" y="84.6">NC</text>
<text x="303.5" y="87.2">NC</text>
<text x="308.9" y="85.9">7</text>
<text x="327.7" y="88.6">+</text>
<text x="342.9" y="88.6">+</text>
<text x="54.3" y="90.9">17</text>
<text x="54.3" y="93.5">18</text>
<text x="59.2" y="92.2">SD2</text>
<text x="59.2" y="94.8">SD3</text>
<text x="87.9" y="92.2">IO21</text>
<text x="87.9" y="94.8">IO22</text>
<text x="95.5" y="90.9">33</text>
<text x="95.5" y="93.5">36</text>
<text x="295.1" y="91.5">USB_MICRO_5PIN</text>
<text x="54.3" y="96">19</text>
<text x="54.3" y="98.6">20</text>
<text x="54.3" y="101.1">21</text>
<text x="59.2" y="97.3">CMD</text>
<text x="59.2" y="99.9">CLK</text>
<text x="74.9" y="99.9">IO25/DAC1/A2_8</text>
<text x="87.9" y="97.3">IO23</text>
<text x="95.5" y="96">37</text>
<text x="95.5" y="98.6">10</text>
<text x="95.5" y="101.1">11</text>
<text x="252.9" y="98">J1</text>
<text x="54.3" y="103.6">22</text>
<text x="59.2" y="102.4">SD0</text>
<text x="59.2" y="104.9">SD1</text>
<text x="74.9" y="102.4">IO26/DAC2/A2_9</text>
<text x="75.3" y="107.5">IO32/A1_4/X32P</text>
<text x="81.6" y="104.9">IO27/A2_7</text>
<text x="95.5" y="103.6">12</text>
<text x="95.5" y="106.2">8</text>
<text x="248.6" y="103.6">1</text>
<text x="258.1" y="103.6">2</text>
<text x="54.3" y="111.3">34</text>
<text x="54.3" y="113.8">35</text>
<text x="59.2" y="112.6">RXD0</text>
<text x="75" y="110">IO33/A1_5/X32N</text>
<text x="83.3" y="112.6">I34/A1_6</text>
<text x="95.5" y="108.7">9</text>
<text x="95.5" y="111.3">6</text>
<text x="95.5" y="113.8">7</text>
<text x="244" y="109.3">CONNECTOR_2PIN</text>
<text x="59.2" y="115.1">TXD0</text>
<text x="75.7" y="119.7" transform="rotate(-90 75.7 119.7)">1</text>
<text x="83.3" y="115.1">I35/A1_7</text>
<text x="78.7" y="121">ESP32</text>
<text x="93.8" y="124.5">LED2</text>
<text x="116.8" y="124.5">1K</text>
<text x="111.8" y="126.1">2</text>
<text x="116.8" y="131.2">R19</text>
<text x="125.7" y="126.1">1</text>
<text x="271.8" y="148.9">2</text>
<text x="276.9" y="147.3">1K</text>
<text x="285.7" y="148.9">1</text>
<text x="290" y="147.3">LED</text>
<text x="276.9" y="154">R5</text>
<text x="285.6" y="154.9">U4</text>
<text x="340.9" y="154.4">1</text>
<text x="348.5" y="154.4">1</text>
<text x="358.1" y="156" transform="rotate(-90 358.1 156)">IMU_SDA</text>
<text x="360.7" y="156" transform="rotate(-90 360.7 156)">IMU_SCL</text>
<text x="212.9" y="161.5">CON3</text>
<text x="281.6" y="159.5">1</text>
<text x="285.2" y="160.8">STAT</text>
<text x="298" y="160.8">PROG</text>
<text x="306.3" y="159.5">5</text>
<text x="341.6" y="159">R6</text>
<text x="341.6" y="161.1">2.2K</text>
<text x="350.5" y="159.5">R3</text>
<text x="77.2" y="166.6">M1</text>
<text x="103.9" y="167.6" transform="rotate(-90 103.9 167.6)">+</text>
<text x="202.9" y="164.6">1</text>
<text x="202.9" y="167.1">2</text>
<text x="206.5" y="165.9">GND</text>
<text x="221.2" y="165.9">3V3</text>
<text x="227.6" y="164.6">12</text>
<text x="227.6" y="167.1">11</text>
<text x="281.6" y="162.1">2</text>
<text x="281.6" y="164.6">3</text>
<text x="285.2" y="163.4">VSS</text>
<text x="285.2" y="165.9">VBAT</text>
<text x="299.4" y="165.9">VDD</text>
<text x="306.3" y="164.6">4</text>
<text x="340.9" y="167.2">2</text>
<text x="348.5" y="167.2">2</text>
<text x="350.5" y="162.1">2.2K</text>
<text x="366.7" y="164.6">11</text>
<text x="366.7" y="167.1">23</text>
<text x="371.6" y="165.9">FSYNC</text>
<text x="372.2" y="162.1">U5</text>
<text x="386.6" y="165.9">INT</text>
<text x="392.7" y="164.6">12</text>
<text x="65.7" y="169.7">1</text>
<text x="65.7" y="172.2">2</text>
<text x="69.3" y="171">ENABLE</text>
<text x="69.3" y="173.5">M0</text>
<text x="81.9" y="171">VMOT</text>
<text x="83.4" y="173.5">GND</text>
<text x="90.4" y="169.7">16</text>
<text x="90.4" y="172.2">15</text>
<text x="127.8" y="169.2">CON1</text>
<text x="130" y="173.5">1</text>
<text x="133.6" y="172.2">1</text>
<text x="202.9" y="169.7">3</text>
<text x="202.9" y="172.2">4</text>
<text x="206.5" y="168.4">A0_DAC2</text>
<text x="206.5" y="171">A1_DAC1</text>
<text x="206.5" y="173.5">A2_I34</text>
<text x="219.6" y="168.4">MISO</text>
<text x="219.6" y="171">MOSI</text>
<text x="221.1" y="173.5">SCK</text>
<text x="227.6" y="169.7">10</text>
<text x="227.6" y="172.2">9</text>
<text x="288" y="170.3">MCP73831/2</text>
<text x="366.7" y="169.7">24</text>
<text x="371.6" y="168.4">SCL/SCLK</text>
<text x="371.6" y="171">SDA/SDI AUX_CL</text>
<text x="381.6" y="173.5">AUX_DA</text>
<text x="392.7" y="169.7">7</text>
<text x="392.7" y="172.2">21</text>
<text x="65.7" y="174.8">3</text>
<text x="65.7" y="177.3">4</text>
<text x="65.7" y="179.8">5</text>
<text x="69.3" y="176.1">M1</text>
<text x="69.3" y="178.6">CONFIG</text>
<text x="85.4" y="176.1">B2</text>
<text x="85.4" y="178.6">B1</text>
<text x="90.4" y="174.8">14</text>
<text x="90.4" y="177.3">13</text>
<text x="90.4" y="179.8">12</text>
<text x="130" y="176.1">2</text>
<text x="130" y="178.6">3</text>
<text x="133.6" y="174.8">2</text>
<text x="133.6" y="177.3">3</text>
<text x="133.6" y="179.8">4</text>
<text x="202.9" y="174.8">5</text>
<text x="202.9" y="177.3">6</text>
<text x="206.5" y="176.1">A3_I39</text>
<text x="206.5" y="178.6">A4_I36</text>
<text x="220.9" y="176.1">SDA</text>
<text x="221.3" y="178.6">SCL</text>
<text x="227.6" y="174.8">8</text>
<text x="227.6" y="177.3">7</text>
<text x="281.9" y="174.3">2</text>
<text x="287" y="179.4">R17</text>
<text x="295.9" y="174.3">1</text>
<text x="366.7" y="177.3">22</text>
<text x="366.7" y="179.8">10</text>
<text x="368" y="174.8">9</text>
<text x="371.6" y="176.1">ADO/SDO</text>
<text x="371.6" y="178.6">NCS</text>
<text x="392.7" y="179.8">19</text>
<text x="65.7" y="182.4">6</text>
<text x="65.7" y="184.9">7</text>
<text x="69.3" y="181.1">VREF</text>
<text x="69.3" y="183.7">SLEEP</text>
<text x="85.4" y="181.1">A1</text>
<text x="85.4" y="183.7">A2</text>
<text x="90.4" y="182.4">11</text>
<text x="90.4" y="184.9">10</text>
<text x="130" y="181.1">4</text>
<text x="133.6" y="184.9">5</text>
<text x="206.3" y="183">CONNECTOR_EBC</text>
<text x="366.7" y="184.9">13</text>
<text x="368" y="182.4">8</text>
<text x="371.6" y="181.1">REGOUT</text>
<text x="371.6" y="183.7">VDDIO</text>
<text x="392.7" y="182.4">20</text>
<text x="392.7" y="184.9">18</text>
<text x="65.7" y="187.5">8</text>
<text x="69.3" y="186.2">STEP</text>
<text x="69.3" y="188.8">DIR</text>
<text x="81.4" y="186.2">FAULT</text>
<text x="83.4" y="188.8">GND</text>
<text x="90.4" y="187.5">9</text>
<text x="128.3" y="186.2">NC</text>
<text x="128.3" y="188.8">NC</text>
<text x="133.6" y="187.5">6</text>
<text x="368" y="190">1</text>
<text x="371.6" y="186.2">VDD</text>
<text x="371.6" y="191.3">RESV</text>
<text x="392.7" y="190">6</text>
<text x="68.7" y="193.1">DRV8834_MODULE</text>
<text x="119.9" y="193.1">MOLEX_53261_0471</text>
<text x="368" y="192.5">2</text>
<text x="368" y="195.1">3</text>
<text x="368" y="197.6">4</text>
<text x="392.7" y="192.5">14</text>
<text x="392.7" y="195.1">15</text>
<text x="392.7" y="197.6">16</text>
<text x="336.5" y="200.9">C14</text>
<text x="336.5" y="203.3">104P</text>
<text x="349.2" y="200.9">C12</text>
<text x="349.2" y="203.3">104P</text>
<text x="359.4" y="200.9">C13</text>
<text x="359.4" y="203.3">103P</text>
<text x="368" y="200.2">5</text>
<text x="392.7" y="200.2">17</text>
<text x="373.7" y="205.8">IMU9250</text>
<text x="77.2" y="220">M2</text>
<text x="103.9" y="221" transform="rotate(-90 103.9 221)">+</text>
<text x="127.8" y="220">CON2</text>
<text x="294" y="220.2" transform="rotate(-90 294 220.2)">+</text>
<text x="65.7" y="223">1</text>
<text x="65.7" y="225.6">2</text>
<text x="69.3" y="224.3">ENABLE</text>
<text x="69.3" y="226.9">M0</text>
<text x="81.9" y="224.3">VMOT</text>
<text x="83.4" y="226.9">GND</text>
<text x="90.4" y="223">16</text>
<text x="90.4" y="225.6">15</text>
<text x="130" y="224.3">1</text>
<text x="130" y="226.9">2</text>
<text x="133.6" y="223">1</text>
<text x="133.6" y="225.6">2</text>
<text x="65.7" y="228.1">3</text>
<text x="65.7" y="230.6">4</text>
<text x="65.7" y="233.2">5</text>
<text x="69.3" y="229.4">M1</text>
<text x="69.3" y="231.9">CONFIG</text>
<text x="85.4" y="229.4">B2</text>
<text x="85.4" y="231.9">B1</text>
<text x="90.4" y="228.1">14</text>
<text x="90.4" y="230.6">13</text>
<text x="90.4" y="233.2">12</text>
<text x="130" y="229.4">3</text>
<text x="130" y="231.9">4</text>
<text x="133.6" y="228.1">3</text>
<text x="133.6" y="230.6">4</text>
<text x="65.7" y="235.7">6</text>
<text x="65.7" y="238.3">7</text>
<text x="69.3" y="234.5">VREF</text>
<text x="69.3" y="237">SLEEP</text>
<text x="69.3" y="239.6">STEP</text>
<text x="81.4" y="239.6">FAULT</text>
<text x="85.4" y="234.5">A1</text>
<text x="85.4" y="237">A2</text>
<text x="90.4" y="235.7">11</text>
<text x="90.4" y="238.3">10</text>
<text x="128.3" y="237">NC</text>
<text x="128.3" y="239.6">NC</text>
<text x="133.6" y="235.7">5</text>
<text x="133.6" y="238.3">6</text>
<text x="300.7" y="236">TITLE:</text>
<text x="65.7" y="240.8">8</text>
<text x="69.3" y="242.1">DIR</text>
<text x="83.4" y="242.1">GND</text>
<text x="90.4" y="240.8">9</text>
<text x="119.9" y="243.9">MOLEX_53261_0471</text>
<text x="68.7" y="246.5">DRV8834_MODULE</text>
<text x="300.7" y="248.7">COMPANY:</text>
</g>
</svg>
